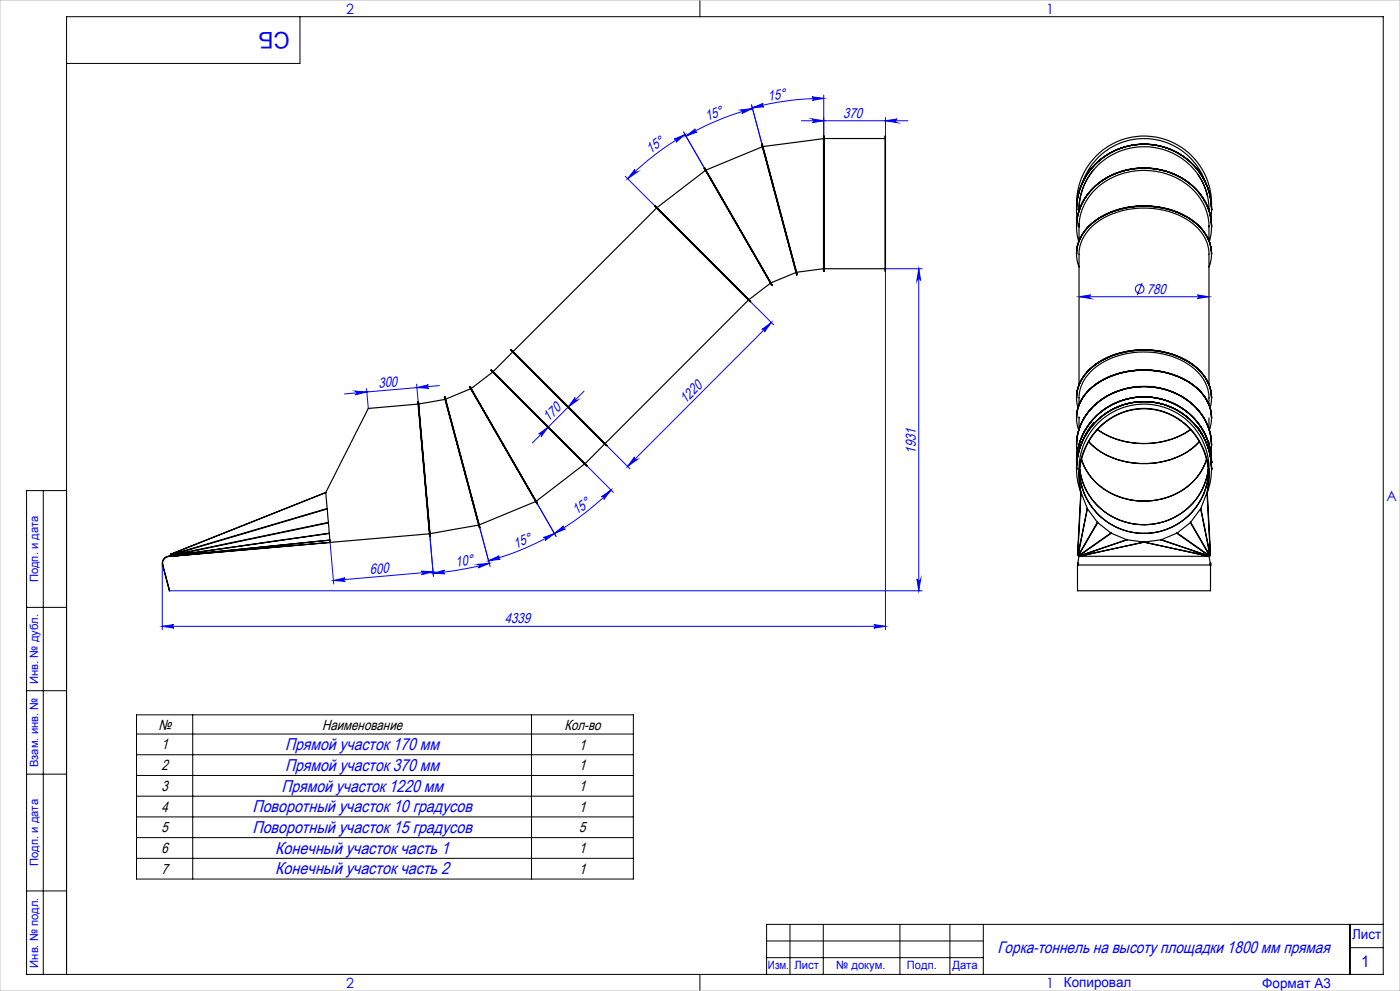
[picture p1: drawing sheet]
<svg xmlns="http://www.w3.org/2000/svg" width="420mm" height="297mm" viewBox="0 0 420 297" stroke-linecap="round" stroke-linejoin="round" font-family="sans-serif">
<g fill="none" stroke="#00f" stroke-width=".3">
<path d="M205 39.5l6.3 10.9M222.2 33l3.5-.5-3.2 1.5a.55 .55 0 0 0 .4-.6 .55 .55 0 0 0-.7-.4zM225.4 31.4l3.2 11.8-3.1-11.6M225.7 32.3l3.3-1.3a.53 .53 0 0 0-.4 .6 .53 .53 0 0 0 .6 .4zM225.7 32.5a84.9 84.9 0 0 0-19.9 8.3M240.4 36.2h32M243.6 35.7l3.5 .5-3.5 .6a.55 .55 0 0 0 .6-.6 .55 .55 0 0 0-.6-.5zM243.6 29l3.5 .5-3.4 .6a.53 .53 0 0 0 .5-.6 .53 .53 0 0 0-.6-.5zM247.1 28.5v12.3M247.1 29.5a82.9 82.9 0 0 0-21.4 2.8M265.6 36.2l3.5-.5a.55 .55 0 0 0-.5 .5 .55 .55 0 0 0 .5 .6zM265.6 35.2v5.6"/>
<path d="M187.6 52.8l8.9 9M190.5 50.8a.54 .54 0 0 0 0 .7 .54 .54 0 0 0 .7 0l-2.9 2zM202.2 41.7l3.3-1.4-2.7 2.3a.54 .54 0 0 0 .2-.7 .54 .54 0 0 0-.8-.2zM205.5 40.3a83 83 0 0 0-17.2 13.2M205.8 40.8l2.8-2.2a.55 .55 0 0 0-.2 .7 .55 .55 0 0 0 .7 .3zM225.1 90.4l7 7M228.6 98.8l2.8-2.1-2.1 2.8a.52 .52 0 0 0 0-.7 .52 .52 0 0 0-.7 0zM231.4 96.7l-43.1 43.1M265.5 80.5h11.1M265.6 81.3v107.4M275.6 80.5v96.6M275.6 80.5l.6 3.5a.55 .55 0 0 0-.6-.5 .55 .55 0 0 0-.5 .5z"/>
<path d="M323.7 88.9h39M323.7 88.9l3.5-.5a.53 .53 0 0 0-.5 .5 .53 .53 0 0 0 .5 .6zM342.7 84.8l-1.5 3.7M359.2 88.4l3.5 .5-3.5 .6a.53 .53 0 0 0 .5-.6 .53 .53 0 0 0-.5-.5zM106.5 117.2l3.5 .3-3.4 .8a.55 .55 0 0 0 .5-.6 .55 .55 0 0 0-.6-.5zM110 116.5l.5 5.9M125 115.1l.4 5.3M125.1 116.2l3.4-.9a.53 .53 0 0 0-.4 .6 .53 .53 0 0 0 .5 .5zM131.8 115.6l-28.5 2.5M172.5 119.1a.55 .55 0 0 0 .1 .8 .55 .55 0 0 0 .7 0l-2.8 2.1zM175.2 117.2l-15.5 15.5M161.6 130.1l2.9-2.1-2.2 2.8a.52 .52 0 0 0 0-.7 .52 .52 0 0 0-.7 0z"/>
<path d="M176 139.6l8 8M182 133.5l7 7M190.4 136.9a.55 .55 0 0 0 0 .8 .55 .55 0 0 0 .7 0l-2.8 2.1zM143.9 158.1l3.1 11.7M161.1 150.9l5.7 9.9M166.3 159.9l2.8-2.3a.54 .54 0 0 0-.2 .8 .54 .54 0 0 0 .7 .1zM180.4 148.9l2.9-2-2.1 2.8a.54 .54 0 0 0 0-.8 .54 .54 0 0 0-.8 0zM183.3 146.9a82 82 0 0 1-36.7 21.2M48.7 168.8v19.9M50.8 177.1h225.8M99 162.6l1.1 12.4M100 174l3.5-.8a.53 .53 0 0 0-.5 .6 .53 .53 0 0 0 .6 .4z"/>
<path d="M126.4 171.2l3.5 .2-3.4 .8a.53 .53 0 0 0 .4-.5 .53 .53 0 0 0-.5-.5zM129 160.7l1 12.1M129.9 171.4l-29.9 2.6M130 171.8l3.4-.9a.55 .55 0 0 0-.5 .6 .55 .55 0 0 0 .6 .5zM143.2 169.2l3.6-.4-3.3 1.4a.55 .55 0 0 0 .4-.7 .55 .55 0 0 0-.7-.3zM146.6 168.1l3.2-1.5a.53 .53 0 0 0-.4 .6 .53 .53 0 0 0 .7 .4zM146.8 168.8l-7 1.6-9.8 1.4M163 161.1l3.3-1.2-2.8 2.1a.52 .52 0 0 0 .2-.7 .52 .52 0 0 0-.7-.2zM275.1 173.6a.55 .55 0 0 0 .5 .5 .55 .55 0 0 0 .6-.5l-.6 3.5zM48.7 187.7l3.5-.5a.53 .53 0 0 0-.5 .5 .53 .53 0 0 0 .5 .5zM48.7 187.7h216.9M262.1 187.2l3.5 .5-3.5 .5a.53 .53 0 0 0 .6-.5 .53 .53 0 0 0-.6-.5z"/>
<circle cx="341.9" cy="86.6" r="1.3"/>
</g>
<g fill="none" stroke="#000" stroke-width=".3">
<path d="M90 5v14h-70M210 0v5M13 147v145M20 147h-12v145h407v-287h-395v287M8 182h12M8 207h12M41 214.2h149v49.3h-149zM41 220h149M57.8 214.2v49.3M159.5 214.2v49.3M8 232h12M41 226.2h149"/>
<path d="M41 232.4h149M41 238.6h149M41 244.8h149M41 251h149M41 257.2h149M8 267h12M237 277v15M247 277v15M270 277v15M285 277v15M295 277v15M405 277v15"/>
<path d="M415 277h-185v15M210 292v5M230 282h65M230 287h65M405 284h10"/>
</g>
<path d="M0 0h420v297h-420z" fill="none" stroke="#c0c0c0" stroke-width=".3"/>
<g fill="#00f">
<path d="M323.7 88.9l3.5-.5a.53 .53 0 0 0-.5 .5 .53 .53 0 0 0 .5 .6zM359.2 88.4l3.5 .5-3.5 .6a.53 .53 0 0 0 .5-.6 .53 .53 0 0 0-.5-.5z"/>
<path d="M243.6 35.7l3.5 .5-3.5 .6a.55 .55 0 0 0 .6-.6 .55 .55 0 0 0-.6-.5zM265.6 36.2l3.5-.5a.55 .55 0 0 0-.5 .5 .55 .55 0 0 0 .5 .6z"/>
<path d="M262.1 187.2l3.5 .5-3.5 .5a.53 .53 0 0 0 .6-.5 .53 .53 0 0 0-.6-.5zM48.7 187.7l3.5-.5a.53 .53 0 0 0-.5 .5 .53 .53 0 0 0 .5 .5z"/>
<path d="M106.5 117.2l3.5 .3-3.4 .8a.55 .55 0 0 0 .5-.6 .55 .55 0 0 0-.6-.5zM125.1 116.2l3.4-.9a.53 .53 0 0 0-.4 .6 .53 .53 0 0 0 .5 .5z"/>
<path d="M126.4 171.2l3.5 .2-3.4 .8a.53 .53 0 0 0 .4-.5 .53 .53 0 0 0-.5-.5zM100 174l3.5-.8a.53 .53 0 0 0-.5 .6 .53 .53 0 0 0 .6 .4z"/>
<path d="M243.6 29l3.5 .5-3.4 .6a.53 .53 0 0 0 .5-.6 .53 .53 0 0 0-.6-.5zM225.7 32.3l3.3-1.3a.53 .53 0 0 0-.4 .6 .53 .53 0 0 0 .6 .4z"/>
<path d="M130 171.8l3.4-.9a.55 .55 0 0 0-.5 .6 .55 .55 0 0 0 .6 .5zM143.2 169.2l3.6-.4-3.3 1.4a.55 .55 0 0 0 .4-.7 .55 .55 0 0 0-.7-.3z"/>
<path d="M222.2 33l3.5-.5-3.2 1.5a.55 .55 0 0 0 .4-.6 .55 .55 0 0 0-.7-.4zM205.8 40.8l2.8-2.2a.55 .55 0 0 0-.2 .7 .55 .55 0 0 0 .7 .3z"/>
<path d="M146.6 168.1l3.2-1.5a.53 .53 0 0 0-.4 .6 .53 .53 0 0 0 .7 .4zM163 161.1l3.3-1.2-2.8 2.1a.52 .52 0 0 0 .2-.7 .52 .52 0 0 0-.7-.2z"/>
<path d="M202.2 41.7l3.3-1.4-2.7 2.3a.54 .54 0 0 0 .2-.7 .54 .54 0 0 0-.8-.2zM190.5 50.8a.54 .54 0 0 0 0 .7 .54 .54 0 0 0 .7 0l-2.9 2z"/>
<path d="M166.3 159.9l2.8-2.3a.54 .54 0 0 0-.2 .8 .54 .54 0 0 0 .7 .1zM180.4 148.9l2.9-2-2.1 2.8a.54 .54 0 0 0 0-.8 .54 .54 0 0 0-.8 0z"/>
<path d="M190.4 136.9a.55 .55 0 0 0 0 .8 .55 .55 0 0 0 .7 0l-2.8 2.1zM228.6 98.8l2.8-2.1-2.1 2.8a.52 .52 0 0 0 0-.7 .52 .52 0 0 0-.7 0z"/>
<path d="M161.6 130.1l2.9-2.1-2.2 2.8a.52 .52 0 0 0 0-.7 .52 .52 0 0 0-.7 0zM172.5 119.1a.55 .55 0 0 0 .1 .8 .55 .55 0 0 0 .7 0l-2.8 2.1z"/>
<path d="M275.6 80.5l.6 3.5a.55 .55 0 0 0-.6-.5 .55 .55 0 0 0-.5 .5zM275.1 173.6a.55 .55 0 0 0 .5 .5 .55 .55 0 0 0 .6-.5l-.6 3.5z"/>
</g>
<g fill="none" stroke="#000" stroke-width=".35">
<path d="M211.3 50.4l20.3 35M211.6 51.1l-14.5 11.1M228.5 43.2l.2 .1 10.5 39-.2 .1zM228.6 43.2l10.5 39.1zM228.7 44l-16.9 7M247.1 41.6l-18.2 2.3M247.1 40.8h.1v40.5h-.1zM247.1 40.8v40.5M247.2 41.5h18.3M265.5 40.8l.1 40.5zM324.8 54.6a19.5 19.5 0 0 1 18.4-13.1 19.5 19.5 0 0 1 18.4 13.1M328.1 50.8a18.5 18.5 0 0 0-4.4 12"/>
<path d="M359.4 52.3a19 19 0 0 1 2.9 6.6M196.5 61.8l28.6 28.6zM196.6 61.7l28.6 28.6-.1 .1-28.7-28.6zM197 62.4l-43 42.9M323 62.8h.1M323 76.1a13.5 13.5 0 0 1 8.1-11.5 26.6 26.6 0 0 1 27.5 2.2 12.3 12.3 0 0 1 4.9 9.3M323 67.9a18.2 18.2 0 0 1 15.2-17 21.2 21.2 0 0 1 23.6 10.1l1.1 3 .6 3.9M323 67.9a17.9 17.9 0 0 1 14-16.8 21.7 21.7 0 0 1 24 8.4 15.6 15.6 0 0 1 2.5 8.4M323 62.8a20.2 20.2 0 0 1 30.2-17 19.5 19.5 0 0 1 10.3 17M323 76.1a13.7 13.7 0 0 1 8.7-11.8 26.2 26.2 0 0 1 27.4 2.9 12 12 0 0 1 4.4 8.9M323 76.2a13.7 13.7 0 0 1 8.7-12 26.2 26.2 0 0 1 27.4 2.9 12 12 0 0 1 4.4 9.1M323 68a17.8 17.8 0 0 1 13.6-16.6 21.5 21.5 0 0 1 24.8 8.8 15.3 15.3 0 0 1 1.4 12.2"/>
<path d="M323 68l.2 2.6 .4 1.8M323 67.9a17.9 17.9 0 0 1 14.2-16.7 21.2 21.2 0 0 1 24.7 9.9l1.1 3 .5 3.8M323 61.9a20.3 20.3 0 0 1 20.2-21.1 20.3 20.3 0 0 1 20.2 21.1M323 62.8a20.2 20.2 0 0 1 30.3-16.9 19.4 19.4 0 0 1 10.2 16.9M323 62.8a20.2 20.2 0 0 1 30.8-16.6 19.2 19.2 0 0 1 9.5 19.3M323 62.8l.1 2.7M323 67.9v.1M323.7 62.8h.1M323.7 68v4.2M323.7 68a17.5 17.5 0 0 1 14.7-16.4 20.4 20.4 0 0 1 22.7 9.7l1.2 3.4 .4 3.3M323.7 62.8a19.5 19.5 0 0 1 30.9-15.3 18.6 18.6 0 0 1 8.1 15.3M323.7 62.8v.4"/>
<path d="M323.7 67v1M362.7 67.7v4.5M362.7 62.5v.6M363.5 62.8h.1M363.5 76.2a13.6 13.6 0 0 0-8.4-11.6 26.4 26.4 0 0 0-27.5 2.4 11.4 11.4 0 0 0-3.9 13M363.5 76.2l-.2 1.6-.6 2.2M363.5 67.9v.1M224.5 89.9l-43 43M231.1 84.9l-6.4 4.9M238.8 81.7l-7.5 3.1M247.1 80.5l-8.1 1.1M247.2 80.5h18.3"/>
<path d="M133.4 119l10.5 39.1M133.5 119.7l-7.9 1.4M140.9 115.8l20.2 35.1M141.2 116.5l-7.5 3.1M147.3 111l.1-.2 .6 .6 28.1 28.1-.2 .1zM147.4 110.9l28.6 28.7zM147.8 111.5l-6.4 4.9M153.3 104.9l.1-.1 28.7 28.7-.2 .1-.4-.4zM153.4 104.9l28.6 28.6zM153.8 105.5l-5.8 5.9M323 119.3l.4 2.9M323 119.3a13.5 13.5 0 0 1 8.3-11.6 26.5 26.5 0 0 1 27.1 2.1 11.5 11.5 0 0 1 4.6 12.4"/>
<path d="M323 119.3a13.2 13.2 0 0 1 7.6-11.4 26.3 26.3 0 0 1 28.4 2.3 12 12 0 0 1 4.5 9.1M323.7 115.3v-39.1a13.2 13.2 0 0 1 8.6-11.5 25.4 25.4 0 0 1 25.9 2.6 11.6 11.6 0 0 1 4.5 8.9v39.1M326.9 116.7a11.8 11.8 0 0 0-3.9 8.5 13.4 13.4 0 0 1 7.8-11.3 26.6 26.6 0 0 1 27.6 1.8 12.3 12.3 0 0 1 5.1 9.5 13.6 13.6 0 0 0-8.4-11.6 26.4 26.4 0 0 0-27.5 2.5zM326.9 110.7a11.8 11.8 0 0 0-3.9 8.5 13.5 13.5 0 0 1 8.3-11.6 26.5 26.5 0 0 1 27.1 2.1 12.3 12.3 0 0 1 5.1 9.5 13.6 13.6 0 0 0-8.4-11.6 26.4 26.4 0 0 0-27.5 2.5zM343.2 119a19.9 19.9 0 0 0-20.2 19.5M343.2 119a19.9 19.9 0 0 1 20.3 19.5M343.2 118.9a19.9 19.9 0 0 0-20.2 19.6M343.2 118.9a19.9 19.9 0 0 1 20.3 19.6M125.3 120.4l.3 .2 3.1 35.4 .4 4.5-.2 .2zM125.4 121.1l-14.9 1.3-12.8 25.2M125.4 120.4l3.6 40.3zM175.4 139.1l-14.5 11.1"/>
<path d="M181.4 133.1l-5.9 5.9M323 138.5h.1M323 138.5a20.3 20.3 0 0 1 32.1-15.8 19.4 19.4 0 0 1 8.4 15.8M323 125.3a13.4 13.4 0 0 1 7.8-11.5 26.6 26.6 0 0 1 27.6 1.9 12.3 12.3 0 0 1 5.1 9.6M323 133.4a17.8 17.8 0 0 1 13.8-16.6 21.6 21.6 0 0 1 24.7 9 15.7 15.7 0 0 1 2 7.6M323 133.3a17.8 17.8 0 0 1 13.2-16.4 21.7 21.7 0 0 1 25.3 8.8 15.7 15.7 0 0 1 2 7.6M323 133.4a17.7 17.7 0 0 1 13.3-16.5 21.4 21.4 0 0 1 25.2 9l1.5 3.9 .5 3.6M323 133.3v.1M323.7 121.3v-2a13.2 13.2 0 0 1 8.4-11.3 25.2 25.2 0 0 1 26.3 2.7 11.4 11.4 0 0 1 4.3 8.6v2M323.7 125v3.6M323.7 133.1v.1M324.4 137.7a19.2 19.2 0 0 0 20 12.4 18.9 18.9 0 0 0 17.5-12.4 18.6 18.6 0 0 1-16.5 12.4 19.4 19.4 0 0 1-21-12.4z"/>
<path d="M326.6 132.3a23.2 23.2 0 0 0 21.1 6.3 20.2 20.2 0 0 0 12.1-6.3 23.1 23.1 0 0 1-20.8 6.3 20.3 20.3 0 0 1-12.4-6.3zM328.1 126.6l-1.4 1.9-1.5 2.9M329.2 128.7a25.3 25.3 0 0 0 28 0 25.3 25.3 0 0 1-28 0zM343.2 120.4a20.2 20.2 0 0 0-20.2 20.1M343.2 120.4a20.2 20.2 0 0 1 20.3 20.1M359.4 128.1l1.8 3.3M362.7 125.2v3.4M362.7 132.4v.1M362.7 132.8v.4M363.5 138.5h.1M363.5 138.5l-.1 1M363.5 138.5a20.3 20.3 0 0 0-31.4-16.3 19.5 19.5 0 0 0-9.1 17.3"/>
<path d="M363.5 133.4l-.2 2.4M363.5 133.4a18.1 18.1 0 0 0-14.8-16.8 21.1 21.1 0 0 0-24.4 10.5 15.7 15.7 0 0 0-1.2 8.7M363.5 125.3l-.2 1.7-.5 1.9M363.5 125.3a13.6 13.6 0 0 0-8.4-11.6 26.4 26.4 0 0 0-27.5 2.4 11.4 11.4 0 0 0-4 12.8M363.5 133.3v.1M97.7 147.6l1.3 15M97.7 147.6l-46.5 18.5M97.7 147.6h.1M98.1 152.4l-46.9 13.9M98.1 152.5l-46.9 13.9M98.5 156.6l-47.3 9.8M98.5 156.7l-47.3 9.9"/>
<path d="M98.8 159.8l-47.6 6.8M98.8 159.9l-47.7 6.8M128.8 160l-29.8 2.6M143.6 157.4l-14.6 2.5M160.7 150.3l-16.9 7M160.8 150.3h.1M323 140.5h.1M323 140.5a20.2 20.2 0 0 1 20.2-20.1 20.2 20.2 0 0 1 20.3 20.1M323.7 142.9v-2.4a19.5 19.5 0 0 1 19.5-19.4 19.5 19.5 0 0 1 19.5 19.4v2.4M323.8 141.7a19.3 19.3 0 0 0 19.4 18.1 19.3 19.3 0 0 1-19.4-18.1zM323.9 140.6a19.5 19.5 0 0 0 19.3 16.6 19.5 19.5 0 0 0 19.3-16.6 19.5 19.5 0 0 1-19.3 16.7 19.5 19.5 0 0 1-19.3-16.7zM324.2 147.5a20.2 20.2 0 0 1 19-27.1 20.2 20.2 0 0 1 19 27.1"/>
<path d="M324.2 147.6a20.2 20.2 0 0 1 20.1-25.2 20.3 20.3 0 0 1 17.9 25.2M324.2 147.6l-.9 18.5M324.3 147.6l-.9 18.5M324.3 147.6l1.9 4.8M324.3 147.6h-.1M324.3 147.6a20.1 20.1 0 0 1 19.4-25.1 20.2 20.2 0 0 1 18.4 25.1M326.2 152.4v.1M326.2 152.4l-2.8 13.8M326.2 152.5l-2.7 13.9M326.2 152.5l3 4M329.2 156.5l.1 .1M329.2 156.5l-5.7 9.9"/>
<path d="M329.3 156.6l4 3.1M329.3 156.6l-5.7 9.9M333.3 159.7l.1 .1M333.3 159.7l-9.7 6.8M333.4 159.8l4.6 1.9M333.4 159.8l-9.7 6.8M343.2 159.8a19.4 19.4 0 0 0 19.4-18.1 19.4 19.4 0 0 1-19.4 18.1zM353 159.8l-4.6 1.9M353 159.8l9.7 6.8M353.2 159.7l-.2 .1M353.2 159.7l9.6 6.8M357.1 156.6l-3.9 3.1"/>
<path d="M357.1 156.6l5.7 9.9M357.2 156.5l-.1 .1M357.2 156.5l5.7 9.9M360.2 152.5l-3 4M360.2 152.5l2.8 13.9M360.3 152.4l-.1 .1M360.3 152.4l2.7 13.8M362.1 147.6l-1.8 4.8M362.1 147.6l1 18.5M362.1 147.6h.1M362.2 147.6l.9 18.5M363.5 140.5h.1"/>
<path d="M48.8 169.3l2.1 7.8-2-7.8M48.8 169.3h.1M50.6 166.8a2 2 0 0 0-1.7 2.5M50.6 166.8v-.1a2.1 2.1 0 0 0-1.8 2.6M51 166.6v.1M51 166.8h.1M51 166.7v.1M51 166.7l-.4 .1M51 166.6v.2M51.1 166.6h-.1M51.1 166.6v.1M51.1 166.7l-.1 .1"/>
<path d="M51.2 166.5h.1M51.2 166.6l-.1 .1M51.2 166.5l-.1 .1M51.2 166.5v.1M51.2 166.5l-.1 .2M51.2 166.4v.1M51.2 166.6h.1M51.2 166.3v.1M51.2 166.2v.2M51.2 166.4v.2M51.2 166.1v.2M98.9 162.6h.1"/>
<path d="M98.9 162.6l-47.9 4.2M99 161.9l-48 4.9M323.3 169.3h.1M323.3 169.3v7.8h39.8v-7.8M323.3 169.3h39.8M323.3 166.1v.2M323.3 166.3l.1 .1M323.3 168.8h.1M323.3 168.8v.5M323.4 166.4l.1 .2M323.4 166.1v.1M323.4 166.1h-.1"/>
<path d="M323.4 166.4h.1M323.4 166.2l.1 .2M323.4 166.2l-.1 .1M323.5 166.4h.1M323.5 166.4l.1 .1M323.5 166.6h.1M323.5 166.6l.2 .1M323.6 166.5h.1M323.6 166.5l-.1 .1M323.6 166.5l.1 .1M323.7 166.7h.1M323.7 166.7l.1 .1"/>
<path d="M323.7 166.6h.1M323.7 166.6v.1M323.8 166.7l-.5 2.6M323.8 166.7h38.8M323.8 166.6h.1M323.8 166.6v.1M323.9 166.6h.1M324 166.7h-.2M338 161.7l.1 .1M338 161.7l-14.3 4.9M338.1 161.8l5.1 .7M338.1 161.8l-14.3 4.8"/>
<path d="M343.2 162.5h.1M343.2 162.5l-19.3 4.1M343.2 162.5l19.2 4.2M343.3 162.5h.1M343.3 162.5l19.2 4.1M348.3 161.8l-5 .7M348.3 161.8l14.2 4.8M348.4 161.7l-.1 .1M348.4 161.7l14.3 4.9M362.4 166.7h.2M362.5 166.6l-.1 .1M362.5 166.6h.1"/>
<path d="M362.6 166.7l.5 2.6M362.7 166.6h.1M362.7 166.6h-.2M362.7 166.6v.1M362.7 166.6l.1 .1M362.7 166.7l-.1 .1M362.8 166.7h-.1M362.8 166.5l-.1 .1M362.8 166.5h.1M362.8 166.5l.1 .1M362.9 166.6l-.1 .1M362.9 166.6h.1"/>
<path d="M362.9 166.4l-.1 .1M362.9 166.4h.1M363 166.4h-.1M363 166.2v.2M363 166.2l.1 .1M363 166.4l-.1 .2M363.1 168.8h.1M363.1 168.8v.5M363.1 166.1l-.1 .1M363.1 166.1h.1M363.1 166.3l-.1 .1M363.1 169.3h.1"/>
<path d="M363.1 166.1v.2"/>
</g>
<text font-size="6.9" fill="#00f" x="86.9" y="9.4" transform="rotate(-180 86.9 9.4)">СБ</text>
<g font-size="5.1" fill="#00f">
<text x="85.5" y="224.8">Прямой участок 170 мм</text>
<text x="85.5" y="231">Прямой участок 370 мм</text>
<text x="84.4" y="237.2">Прямой участок 1220 мм</text>
<text x="75.7" y="243.5">Поворотный участок 10 градусов</text>
<text x="75.7" y="249.7">Поворотный участок 15 градусов</text>
<text x="82.6" y="255.9">Конечный участок часть 1</text>
<text x="82.6" y="262.1">Конечный участок часть 2</text>
</g>
<text font-size="5" fill="#00f" x="299.2" y="285.7">Горка-тоннель на высоту площадки 1800 мм прямая</text>
<text font-size="4.8" fill="#00f" x="408.3" y="289.7">1</text>
<g font-size="4.4">
<text x="47.5" y="218.6">№</text>
<text x="96.6" y="218.6">Наименование</text>
<text x="169.3" y="218.6">Кол-во</text>
<text x="48.4" y="224.6">1</text>
<text x="173.8" y="224.6">1</text>
<text x="48.4" y="230.8">2</text>
<text x="173.8" y="230.8">1</text>
<text x="48.4" y="237">3</text>
<text x="173.8" y="237">1</text>
<text x="48.4" y="243.3">4</text>
<text x="173.8" y="243.3">1</text>
<text x="48.4" y="249.5">5</text>
<text x="173.8" y="249.5">5</text>
<text x="48.4" y="255.7">6</text>
<text x="173.8" y="255.7">1</text>
<text x="48.4" y="261.9">7</text>
<text x="173.8" y="261.9">1</text>
</g>
<g font-size="4.3" fill="#00f">
<text x="230.6" y="30.2" transform="rotate(-10 230.6 30.2)">15°</text>
<text x="253" y="35.3">370</text>
<text x="212.2" y="36.4" transform="rotate(-23 212.2 36.4)">15°</text>
<text x="195.1" y="46.2" transform="rotate(-36 195.1 46.2)">15°</text>
<text x="344.1" y="88">780</text>
<text x="113.6" y="116.2" transform="rotate(-5 113.6 116.2)">300</text>
<text x="205.6" y="121.1" transform="rotate(-45 205.6 121.1)">1220</text>
<text x="164.6" y="126.6" transform="rotate(-45 164.6 126.6)">170</text>
<text x="274.7" y="135.9" transform="rotate(-90 274.7 135.9)">1931</text>
<text x="173.1" y="154.5" transform="rotate(-38 173.1 154.5)">15°</text>
<text x="154.7" y="164.5" transform="rotate(-23 154.7 164.5)">15°</text>
<text x="111.1" y="172.1" transform="rotate(-5 111.1 172.1)">600</text>
<text x="136.9" y="170" transform="rotate(-11 136.9 170)">10°</text>
<text x="151.5" y="186.8">4339</text>
</g>
<g font-size="4.2" fill="#00f">
<text x="103.8" y="4.2">2</text>
<text x="313.8" y="4.2">1</text>
<text x="415.9" y="150.2">A</text>
<text x="103.8" y="296.2">2</text>
<text x="313.8" y="296.2">1</text>
</g>
<g font-size="4.1" fill="#00f">
<text x="405.6" y="281.5">Лист</text>
<text x="319.2" y="295.9">Копировал</text>
<text x="378.7" y="296">Формат А3</text>
</g>
<g font-size="3.4" fill="#00f">
<text x="11.4" y="174.5" transform="rotate(-90 11.4 174.5)">Подп. и дата</text>
<text x="11.4" y="205" transform="rotate(-90 11.4 205)">Инв. № дубл.</text>
<text x="11.4" y="229.9" transform="rotate(-90 11.4 229.9)">Взам. инв. №</text>
<text x="11.4" y="259.5" transform="rotate(-90 11.4 259.5)">Подп. и дата</text>
<text x="11.4" y="290" transform="rotate(-90 11.4 290)">Инв. № подл.</text>
<text x="230.4" y="290.4">Изм.</text>
<text x="238.3" y="290.4">Лист</text>
<text x="250.9" y="290.4">№ докум.</text>
<text x="272.1" y="290.4">Подп.</text>
<text x="285.7" y="290.5">Дата</text>
</g>
</svg>
